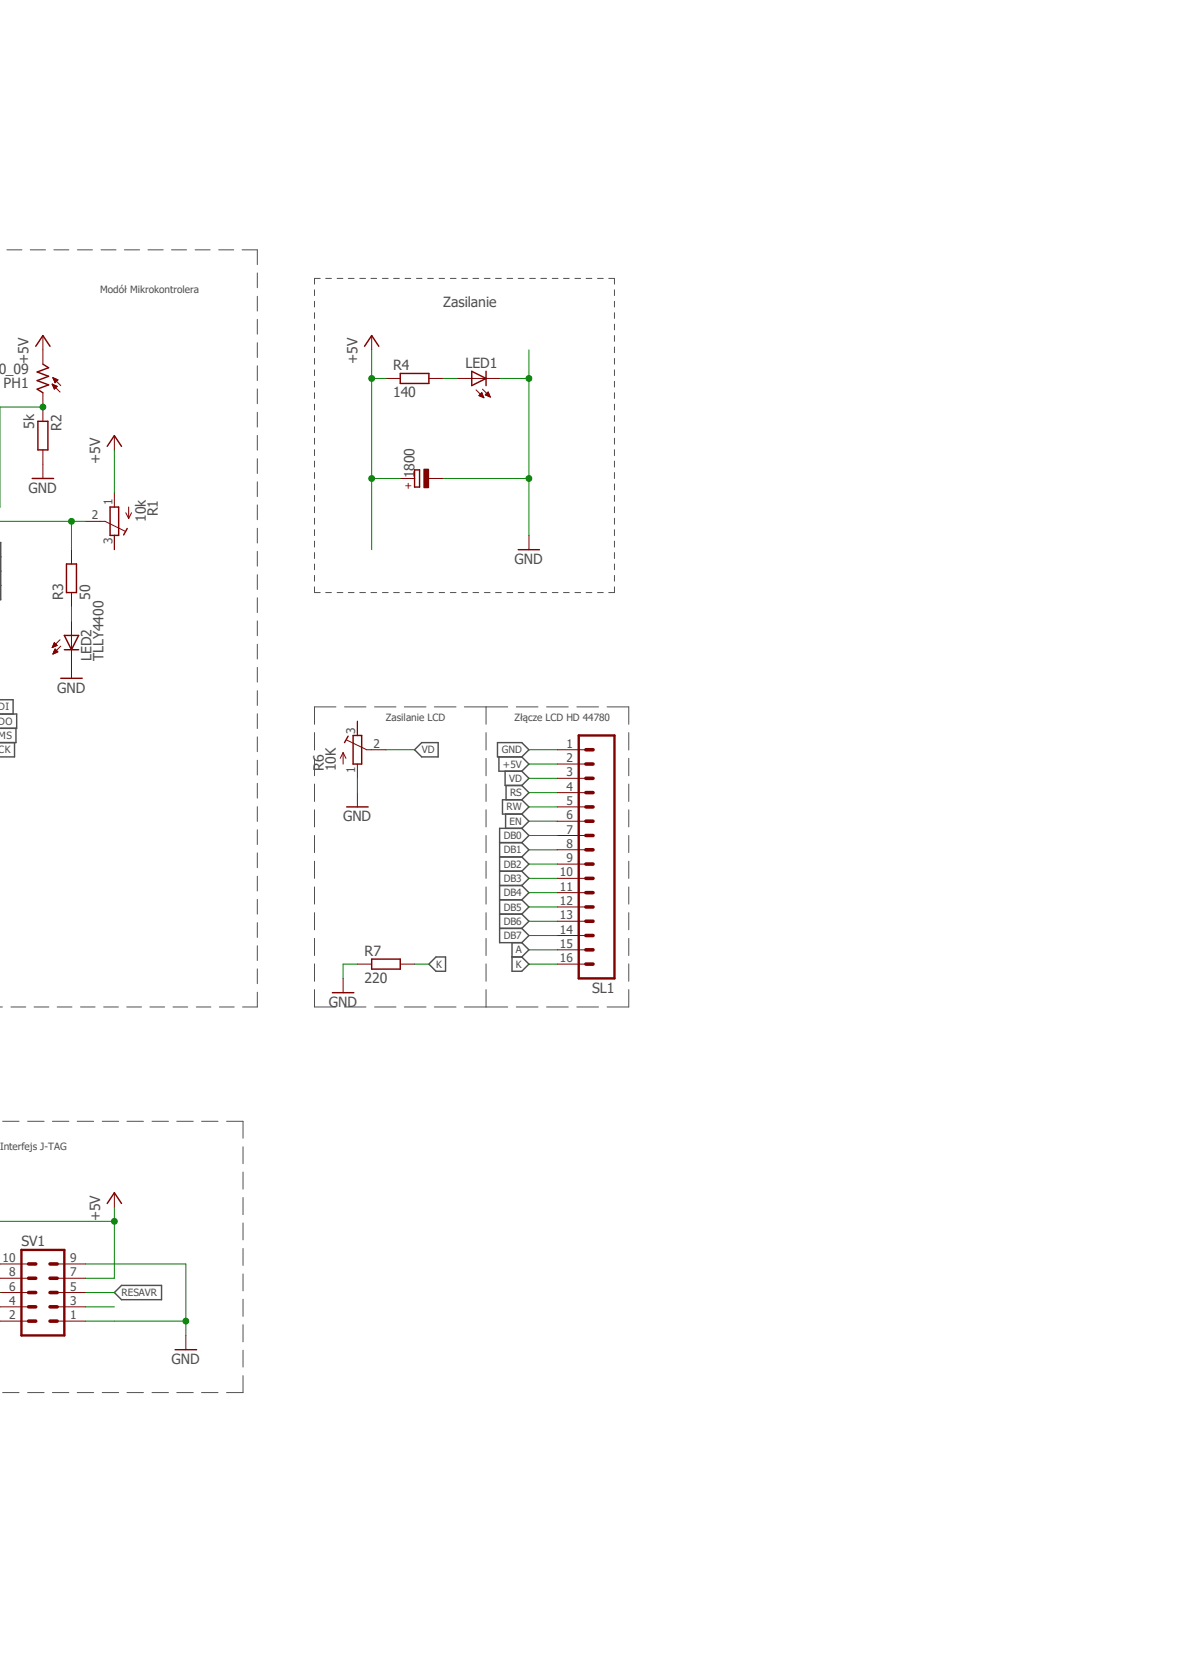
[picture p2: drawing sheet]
<svg xmlns="http://www.w3.org/2000/svg" width="210mm" height="297mm" viewBox="0 0 210 297" stroke-linecap="round" stroke-linejoin="round" font-family="sans-serif">
<path d="M111.8 44.3l-111.8 101.8M0 146l111.8 101.7" fill="none" stroke="#fff" stroke-width=".18"/>
<g fill="none" stroke="#505050" stroke-width=".18">
<path d="M1.2 44.4h2.7M5.4 44.4h2.7M9.6 44.4h2.6M13.8 44.4h2.6M17.9 44.4h2.7M22.1 44.4h2.7M26.3 44.4h2.7M30.5 44.4h2.6M34.7 44.4h2.6M38.9 44.4h2.6M43 44.4h2.7v2.6M45.7 48.5v2.6"/>
<path d="M45.7 52.7v2.6M45.7 56.8v2.6M55.9 51.5v1M55.9 53.6v1M55.9 55.6v1M55.9 57.6v1M55.9 59.6v1.1M56.9 49.5h-1v1M57.9 49.5h1M59.9 49.5h1M61.9 49.5h1M63.9 49.5h1"/>
<path d="M65.9 49.5h1M67.9 49.5h1.1M69.9 49.5h1.1M72 49.5h1M74 49.5h1M76 49.5h1M78 49.5h1M80 49.5h1M82 49.5h1.1M84 49.5h1M86.1 49.5h1M88.1 49.5h1"/>
<path d="M90.1 49.5h1M92.1 49.5h1M94.1 49.5h1M96.1 49.5h1M98.1 49.5h1M100.1 49.5h1M102.2 49.5h1M104.1 49.5h1.1M106.2 49.5h1M108.2 49.5h1v1M109.2 51.5v1M109.2 53.6v1"/>
<path d="M109.2 55.6v1M109.2 57.6v1M109.2 59.6v1.1M45.7 60.9v2.6M45.7 65v2.6M45.7 69.1v2.7M45.7 73.3v2.6M45.7 77.4v2.6M55.9 61.7v1M55.9 63.7v1M55.9 65.7v1.1M55.9 67.8v1"/>
<path d="M55.9 69.8v1M55.9 71.8v1.1M55.9 73.9v1M55.9 75.9v1M55.9 77.9v1.1M55.9 79.9v1.1M109.2 61.7v1M109.2 63.7v1M109.2 65.7v1.1M109.2 67.8v1M109.2 69.8v1M109.2 71.8v1.1"/>
<path d="M109.2 73.9v1M109.2 75.9v1M109.2 77.9v1.1M109.2 79.9v1.1M45.7 81.5v2.7M45.7 85.6v2.7M45.7 89.7v2.7M45.7 93.9v2.6M45.7 98v2.6M55.9 82v1M55.9 84v1M55.9 86v1.1"/>
<path d="M55.9 88.1v1M55.9 90.1v1M55.9 92.1v1.1M55.9 94.1v1.1M55.9 96.2v1M55.9 98.2v1.1M109.2 82v1M109.2 84v1M109.2 86v1.1M109.2 88.1v1M109.2 90.1v1M109.2 92.1v1.1"/>
<path d="M109.2 94.1v1.1M109.2 96.2v1M109.2 98.2v1.1M45.7 102.2v2.6M45.7 106.3v2.6M45.7 110.4v2.6M45.7 114.5v2.6M45.7 118.6v2.6M55.9 100.2v1.1M55.9 102.3v1M55.9 104.3v1h1M57.9 105.3h1"/>
<path d="M59.9 105.3h1M61.9 105.3h1M63.9 105.3h1M65.9 105.3h1M67.9 105.3h1.1M69.9 105.3h1.1M72 105.3h1M74 105.3h1M76 105.3h1M78 105.3h1M80 105.3h1M82 105.3h1.1"/>
<path d="M84 105.3h1M86.1 105.3h1M88.1 105.3h1M90.1 105.3h1M92.1 105.3h1M94.1 105.3h1M96.1 105.3h1M98.1 105.3h1M100.1 105.3h1M102.2 105.3h1M104.1 105.3h1.1M106.2 105.3h1"/>
<path d="M109.2 104.3v1h-1M109.2 100.2v1.1M109.2 102.3v1M45.7 122.8v2.6M45.7 126.9v2.6M45.7 131v2.6M45.7 135.1v2.7M45.7 139.2v2.7M55.9 130.2v3.1M55.9 134.8v3.1M55.9 139.4v3.1M59.7 125.6h-3.8v3.1"/>
<path d="M61.2 125.6h3.8M66.5 125.6h3.9M71.8 125.6h3.9M77.2 125.6h3.8M82.5 125.6h7.7M86.4 125.6v3.1M86.4 130.2v3.1M86.4 134.8v3.1M86.4 139.4v3.1M91.7 125.6h3.9M97.1 125.6h3.9M102.5 125.6h3.8"/>
<path d="M107.9 125.6h3.8v3.1M111.7 130.2v3.1M111.7 134.8v3.1M111.7 139.4v3.1M45.7 143.4v2.6M45.7 147.5v2.6M45.7 151.6v2.6M45.7 155.7v2.7M45.7 159.9v2.6M55.9 143.9v3.1M55.9 148.5v3.1M55.9 153.1v3"/>
<path d="M55.9 157.6v3.1M86.4 143.9v3.1M86.4 148.5v3.1M86.4 153.1v3M86.4 157.6v3.1M111.7 143.9v3.1M111.7 148.5v3.1M111.7 153.1v3M111.7 157.6v3.1M0 179h.4M1.9 179h2.7M6.1 179h2.6"/>
<path d="M10.2 179h2.6M14.3 179h2.6M18.4 179h2.6M22.5 179h2.6M26.6 179h2.7M30.7 179h2.7M34.9 179h2.6M39 179h2.6M45.7 176.4v2.6h-2.6M45.7 164v2.6M45.7 168.1v2.6M45.7 172.2v2.6"/>
<path d="M55.9 162.2v3.1M55.9 166.8v3M55.9 171.3v3.1M55.9 175.9v3.1h3.8M61.2 179h3.8M66.5 179h3.9M71.8 179h3.9M77.2 179h3.8M82.5 179h7.7M86.4 162.2v3.1M86.4 166.8v3M86.4 171.3v3.1"/>
<path d="M86.4 175.9v3.1M91.7 179h3.9M97.1 179h3.9M102.5 179h3.8M111.7 175.9v3.1h-3.8M111.7 162.2v3.1M111.7 166.8v3M111.7 171.3v3.1M.5 199.3h2.9M4.9 199.3h2.9M9.3 199.3h2.9M13.7 199.3h2.9"/>
<path d="M18.2 199.3h2.9M22.6 199.3h2.9M27 199.3h2.9M31.4 199.3h2.9M35.8 199.3h2.9M40.3 199.3h2.9v3M43.2 203.8v3M43.2 208.3v3.1M43.2 212.9v3M43.2 217.4v3M43.2 221.9v3M43.2 226.4v3"/>
<path d="M43.2 230.9v3.1M43.2 235.5v3M43.2 240v3M.5 247.5h2.9M4.9 247.5h2.9M9.3 247.5h2.9M13.7 247.5h2.9M18.2 247.5h2.9M22.6 247.5h2.9M27 247.5h2.9M31.4 247.5h2.9M35.8 247.5h2.9"/>
<path d="M43.2 244.5v3h-2.9"/>
</g>
<g fill="none" stroke="#505050" stroke-width=".25">
<path d="M0 96.4h.1v10.2h-.1M0 99h.1M0 101.5h.1M0 104.1h.1M-.1 126.9h3.1v2.6h-3.1M-.1 124.4h2.4v2.5M2.6 132v2.5h-2.7M2.8 129.5v2.5h-2.9M73.7 133.3l1.2-1.3h3v2.5h-3zM88.4 132h4.3l1.3 1.3-1.3 1.2h-4.3zM88.6 134.5v2.6h4.1M89.7 137.1v2.5h3"/>
<path d="M89.9 139.6v2.6M92.7 134.5l1.3 1.3-1.3 1.3M92.7 139.6l1.3 1.3-1.3 1.3M92.7 137.1l1.3 1.2-1.3 1.3M88.8 159.9h3.9M88.8 157.4h3.9M88.8 154.9h3.9M88.8 152.3h3.9M88.8 149.8h3.9M89.8 144.7v2.5M92.7 152.3l1.3 1.3-1.3 1.3M92.7 147.2h-3.9v20.4h3.9"/>
<path d="M92.7 159.9l1.3 1.3-1.3 1.3M92.7 157.4l1.3 1.3-1.3 1.2M92.7 154.9l1.3 1.2-1.3 1.3M92.7 149.8l1.3 1.2-1.3 1.3M92.7 147.2l1.3 1.3-1.3 1.3M92.7 144.7l1.3 1.3-1.3 1.2M92.7 142.2h-3.4v2.5h3.4M92.7 142.2l1.3 1.2-1.3 1.3M76.2 171.4l1.3-1.3h1.7v2.5h-1.7zM88.8 165h3.9M88.8 162.5h3.9M91 167.6v5h1.7l1.3-1.2-1.3-1.3"/>
<path d="M91 170.1h1.7M92.7 167.6l1.3 1.2-1.3 1.3M92.7 165l1.3 1.3-1.3 1.3M92.7 162.5l1.3 1.2-1.3 1.3M20.3 229.7l1.3-1.2h7.1v2.5h-7.1z"/>
</g>
<path d="M64.8 61.6l1.2-2 1.3 2M73.7 83.5h.8v3.1h-.8zM92.1 97.7h3.7" fill="none" stroke="#800000" stroke-width=".25"/>
<path d="M66 59.6v2.6M71.1 85h2.6M76.2 85h2.5M94 95.2v2.5" fill="none" stroke="#800000" stroke-width=".18"/>
<path d="M75.3 83.4h.9v3.3h-.9z" fill-rule="evenodd" fill="#800000"/>
<g fill="none" stroke="#800000" stroke-width=".18">
<path d="M7.6 59.6v5.1M7.6 69.8v5.1M7.6 80v5M9.3 68.3l1.4 1.4M9.3 68.3l.9 .4M9.3 68.3l.4 .9 .5-.5M9.3 68.3h.1M9.3 68.4h.3M9.4 68.5h.4M9.4 67.1l1.4 1.4M9.4 67.1l.9 .4M9.4 67.1l.4 .9 .5-.5"/>
<path d="M9.4 67.1h.1M9.4 68.6h.6M9.4 67.2h.3M9.4 68.7h.8M9.5 67.3h.4M9.5 68.7h.6M9.5 67.4h.6M9.5 68.8h.5M9.6 67.5h.7M9.6 68.9h.3M9.6 67.6h.6M9.6 69h.2"/>
<path d="M9.7 67.7h.4M9.7 69.1h.1M9.7 67.8h.3M9.7 67.9h.2M20.3 77.4v2.6M68.6 67.3h2.5M76.2 67.3h2.5M81.3 67.3h7.6M84.6 69.3l1.4 1.4M85.1 70.3h.7M85.2 70.4h.6M85.2 70.2h.5"/>
<path d="M85.3 70.1h.4M85.4 70.4h.5M85.4 70h.3M85.5 69.9h.1M85.6 69.8h.1M85.6 69.8l-.5 .5 .9 .4M85.6 69.8l.4 .9M85.6 70.5h.3M85.7 69.2l1.4 1.4M85.8 70.6h.1M86.2 70.2h.8M86.2 70.2l.9 .4"/>
<path d="M86.2 70.2l.5-.5 .4 .9M86.3 70.1h.6M86.4 70.3h.6M86.4 70h.5M86.5 69.9h.3M86.6 69.8h.2M86.6 70.4h.4M86.7 69.7h.1M86.8 70.4h.2M87 70.5h.1M12.7 97.7v2.5M15.2 92.7h3.5l3.5 1.7"/>
<path d="M20.3 87.6v2.5M20.3 95.2v2.5M22.4 91.1l.5 1.1M22.9 90.1v2.1M23.4 91.1l-.5 1.1M75.3 83.4h.9v3.3h-.9zM9.3 115h.2M9.4 114.9h.3M9.4 114.9h.5M9.4 114.8h.7M9.4 116.2h.2M9.5 114.7h.6"/>
<path d="M9.5 114.6h.5M9.5 116.1h.3M9.5 114.5h.4M9.5 116h.5M9.5 115.9h.7M9.6 114.4h.3M9.6 115.8h.6M9.6 114.3h.1M9.6 115.7h.6M9.7 114.2l.5 .5-.9 .4zM9.7 114.3h.1M9.7 115.7h.4"/>
<path d="M9.7 115.6h.3M9.7 115.5h.2M9.8 115.4l.5 .5-.9 .3zM9.8 115.4h.1M10.7 113.7l-1.4 1.4M10.8 114.9l-1.4 1.3M12.7 105.3v2.6M12.7 110.4v10.2M61 133.8v2M61 133.8l-.5 1M61 133.8l.5 1M61.6 131.5l3.6 1.8h3.4"/>
<path d="M63.5 128.2v2.5M63.5 135.8v2.5M99 133.3h5.1M99 135.8h5.1M99 138.3h5.1M63.5 140.9v2.5M99 140.9h5.1M99 143.4h5.1M99 146h5.1M99 148.5h5.1M99 151h5.1M99 153.6h5.1"/>
<path d="M99 156.1h5.1M99 158.7h5.1M61 173.9v2.5M63.5 171.4h2.5M71.1 171.4h2.6M99 161.2h5.1M99 163.7h5.1M99 166.3h5.1M99 168.8h5.1M99 171.4h5.1M20.3 212v2.5M0 234.8h5.1"/>
<path d="M0 232.3h5.1M0 229.7h5.1M0 227.2h5.1M0 224.7h5.1M10.2 234.8h5M10.2 232.3h5M10.2 229.7h5M10.2 227.2h5M10.2 224.7h5M33 237.4v2.5"/>
</g>
<path d="M102.8 130.7h6.4v43.2h-6.4zM3.8 222.2h7.6v15.2h-7.6z" fill="none" stroke="#800000" stroke-width=".42"/>
<g fill="none" stroke="#800000" stroke-width=".64">
<path d="M104.1 138.3h1.3M104.1 135.8h1.3M104.1 133.3h1.3M104.1 143.4h1.3M104.1 140.9h1.3M104.1 146h1.3M104.1 148.5h1.3M104.1 151h1.3M104.1 153.6h1.3M104.1 156.1h1.3M104.1 158.7h1.3M104.1 161.2h1.3"/>
<path d="M104.1 163.7h1.3M104.1 166.3h1.3M104.1 168.8h1.3M104.1 171.4h1.3M5.1 229.7h1.2M5.1 232.3h1.2M5.1 234.8h1.2M5.1 224.7h1.2M5.1 227.2h1.2M8.9 229.7h1.3M8.9 232.3h1.3M8.9 234.8h1.3"/>
<path d="M8.9 224.7h1.3M8.9 227.2h1.3"/>
</g>
<g fill="none" stroke="#800000" stroke-width=".25">
<path d="M6.3 61.6l1.3-2 1.3 2M6.7 74.9h1.8v5.1h-1.8zM7.6 64.7l1 .7-2 .7 2 .8-2 .7 2 .8-2 .8 1 .6M19 79.3l1.3-1.9 1.3 1.9M71.1 66.4h5.1v1.8h-5.1zM83.8 66l2.6 1.3-2.6 1.2zM86.4 66v2.5M5.7 85h3.8M19.6 90.1h1.5v5.1h-1.5zM22.6 93.9l-.6 1.2M11.4 112.9h2.6l-1.3 2.6zM11.4 115.5h2.6"/>
<path d="M11.8 100.2h1.8v5.1h-1.8zM10.8 120.6h3.8M61.8 130.9l-.6 1.1M62.7 130.7h1.6v5.1h-1.6zM61.6 143.4h3.8M59.1 176.4h3.8M66 170.5h5.1v1.8h-5.1zM19 213.9l1.3-1.9 1.3 1.9M31.1 239.9h3.8"/>
</g>
<path d="M66 62.2v35.5M66 85h5.1" fill="none" stroke="#008000" stroke-width=".18"/>
<circle cx="66" cy="85" r=".51" fill="#008000"/>
<g fill="none" stroke="#008000" stroke-width=".18">
<path d="M66 67.3h2.6"/>
<circle cx="66" cy="85" r=".51"/>
</g>
<circle cx="66" cy="67.3" r=".51" fill="#008000"/>
<g fill="none" stroke="#008000" stroke-width=".18">
<path d="M-.1 217.1h20.4M20.3 214.5v12.7h-5.1M-.1 232.3h.1"/>
<circle cx="66" cy="67.3" r=".51"/>
</g>
<circle cx="20.3" cy="217.1" r=".51" fill="#008000"/>
<g fill="none" stroke="#008000" stroke-width=".18">
<path d="M20.3 80v7.6M94 62.2v33M78.7 85h15.3M94 135.8h5"/>
<circle cx="20.3" cy="217.1" r=".51"/>
</g>
<circle cx="94" cy="85" r=".51" fill="#008000"/>
<g fill="none" stroke="#008000" stroke-width=".18">
<path d="M88.9 67.3h5.1"/>
<circle cx="94" cy="85" r=".51"/>
</g>
<circle cx="94" cy="67.3" r=".51" fill="#008000"/>
<g fill="none" stroke="#008000" stroke-width=".18">
<path d="M63.5 138.3v2.6M63.5 171.4h-2.5v2.5M15.2 234.8h17.8M15.2 224.7h17.8v12.7"/>
<circle cx="94" cy="67.3" r=".51"/>
</g>
<circle cx="33" cy="234.8" r=".51" fill="#008000"/>
<g fill="none" stroke="#008000" stroke-width=".18">
<path d="M78.7 67.3h2.6M0 92.7h15.2M12.7 92.7v5M68.6 133.3h5.1M94 133.3h5M94 138.3h5M94 158.7h5M94 156.1h5M94 153.6h5M94 151h5M94 148.5h5M94 146h5"/>
<path d="M94 143.4h5M94 140.9h5M73.7 171.4h2.5M94 171.4h5M94 168.8h5M94 166.3h5M94 163.7h5M94 161.2h5M-.1 229.7h.1M-.1 224.7h.1M-.1 227.2h.1M-.1 234.8h.1"/>
<path d="M15.2 229.7h5.1M15.2 232.3h5.1"/>
<circle cx="33" cy="234.8" r=".51"/>
</g>
<circle cx="12.7" cy="92.7" r=".51" fill="#008000"/>
<g fill="none" stroke="#008000" stroke-width=".18">
<path d="M0 72.3h7.6"/>
<circle cx="12.7" cy="92.7" r=".51"/>
</g>
<circle cx="7.6" cy="72.3" r=".51" fill="#008000"/>
<g fill="none" stroke="#008000" stroke-width=".18">
<path d="M0 72.3l-.1 17.8M12.7 107.9v2.5"/>
<circle cx="7.6" cy="72.3" r=".51"/>
</g>
<g font-size="2.5" fill="#505050">
<text x="78.7" y="54.6">Zasilanie</text>
<text x="5.1" y="64.7" transform="rotate(-90 5.1 64.7)">+5V</text>
<text x="63.5" y="64.7" transform="rotate(-90 63.5 64.7)">+5V</text>
<text x="69.9" y="65.7">R4</text>
<text x="82.7" y="65.5">LED1</text>
<text x="-.3" y="66.5">0_09</text>
<text x=".6" y="69">PH1</text>
<text x="69.9" y="70.6">140</text>
<text x="6.1" y="76.2" transform="rotate(-90 6.1 76.2)">5k</text>
<text x="10.9" y="76.5" transform="rotate(-90 10.9 76.5)">R2</text>
<text x="17.8" y="82.5" transform="rotate(-90 17.8 82.5)">+5V</text>
<text x="5.1" y="87.6">GND</text>
<text x="73.7" y="85" transform="rotate(-90 73.7 85)">1800</text>
<text x="25.9" y="92.8" transform="rotate(-90 25.9 92.8)">10k</text>
<text x="28.1" y="91.8" transform="rotate(-90 28.1 91.8)">R1</text>
<text x="91.4" y="100.2">GND</text>
<text x="11.2" y="106.6" transform="rotate(-90 11.2 106.6)">R3</text>
<text x="16" y="106.6" transform="rotate(-90 16 106.6)">50</text>
<text x="16.3" y="117.5" transform="rotate(-90 16.3 117.5)">LED2</text>
<text x="18.4" y="117.5" transform="rotate(-90 18.4 117.5)">TLLY4400</text>
<text x="10.2" y="123.1">GND</text>
<text x="57.5" y="137.1" transform="rotate(-90 57.5 137.1)">R6</text>
<text x="59.7" y="137.1" transform="rotate(-90 59.7 137.1)">10K</text>
<text x="61" y="146">GND</text>
<text x="64.8" y="169.9">R7</text>
<text x="58.4" y="179">GND</text>
<text x="64.8" y="174.7">220</text>
<text x="105.2" y="176.4">SL1</text>
<text x="3.8" y="221.4">SV1</text>
<text x="17.8" y="217.1" transform="rotate(-90 17.8 217.1)">+5V</text>
<text x="30.5" y="242.4">GND</text>
</g>
<g font-size="2.1" fill="#505050">
<text x="20" y="89.7" transform="rotate(-90 20 89.7)">1</text>
<text x="16.3" y="92.3">2</text>
<text x="20" y="96.7" transform="rotate(-90 20 96.7)">3</text>
<text x="63.1" y="130.4" transform="rotate(-90 63.1 130.4)">3</text>
<text x="63.1" y="137.3" transform="rotate(-90 63.1 137.3)">1</text>
<text x="66.4" y="132.9">2</text>
<text x="100.6" y="132.9">1</text>
<text x="100.6" y="135.5">2</text>
<text x="100.6" y="138">3</text>
<text x="100.6" y="140.5">4</text>
<text x="100.6" y="143.1">5</text>
<text x="100.6" y="145.6">6</text>
<text x="100.6" y="148.2">7</text>
<text x="99.5" y="155.8">10</text>
<text x="100.6" y="150.7">8</text>
<text x="100.6" y="153.2">9</text>
<text x="99.5" y="158.3">11</text>
<text x="99.5" y="160.9">12</text>
<text x="99.5" y="163.4">13</text>
<text x="99.5" y="165.9">14</text>
<text x="99.5" y="168.5">15</text>
<text x="99.5" y="171">16</text>
<text x=".5" y="224.3">10</text>
<text x="1.6" y="226.9">8</text>
<text x="12.5" y="226.9">7</text>
<text x="12.5" y="224.3">9</text>
<text x="1.6" y="231.9">4</text>
<text x="1.6" y="229.4">6</text>
<text x="12.5" y="231.9">3</text>
<text x="12.5" y="229.4">5</text>
<text x="1.6" y="234.5">2</text>
<text x="12.5" y="234.5">1</text>
</g>
<g font-size="1.8" fill="#505050">
<text x="17.8" y="52">Modół Mikrokontrolera</text>
<text x="-.2" y="128.8">DO</text>
<text x="-.2" y="131.4">MS</text>
<text x="-.2" y="126.3">DI</text>
<text x="68.6" y="128.2">Zasilanie LCD</text>
<text x="91.4" y="128.2">Złącze LCD HD 44780</text>
<text x="-.2" y="133.9">CK</text>
<text x="74.9" y="133.9">VD</text>
<text x="89.2" y="133.9">GND</text>
<text x="89.4" y="136.4">+5V</text>
<text x="90.5" y="139">VD</text>
<text x="90.6" y="141.5">RS</text>
<text x="89.5" y="149.1">DB0</text>
<text x="90" y="144.1">RW</text>
<text x="90.5" y="146.6">EN</text>
<text x="89.5" y="154.2">DB2</text>
<text x="89.5" y="151.7">DB1</text>
<text x="89.5" y="161.8">DB5</text>
<text x="89.5" y="159.3">DB4</text>
<text x="89.5" y="156.8">DB3</text>
<text x="89.5" y="166.9">DB7</text>
<text x="89.5" y="164.4">DB6</text>
<text x="77.5" y="172">K</text>
<text x="91.7" y="172">K</text>
<text x="91.7" y="169.5">A</text>
<text x="0" y="204.4">Interfejs J-TAG</text>
<text x="21.6" y="230.4">RESAVR</text>
</g>
<text font-size="1.8" fill="#800000" x="71.9" y="86.9">+</text>
</svg>
